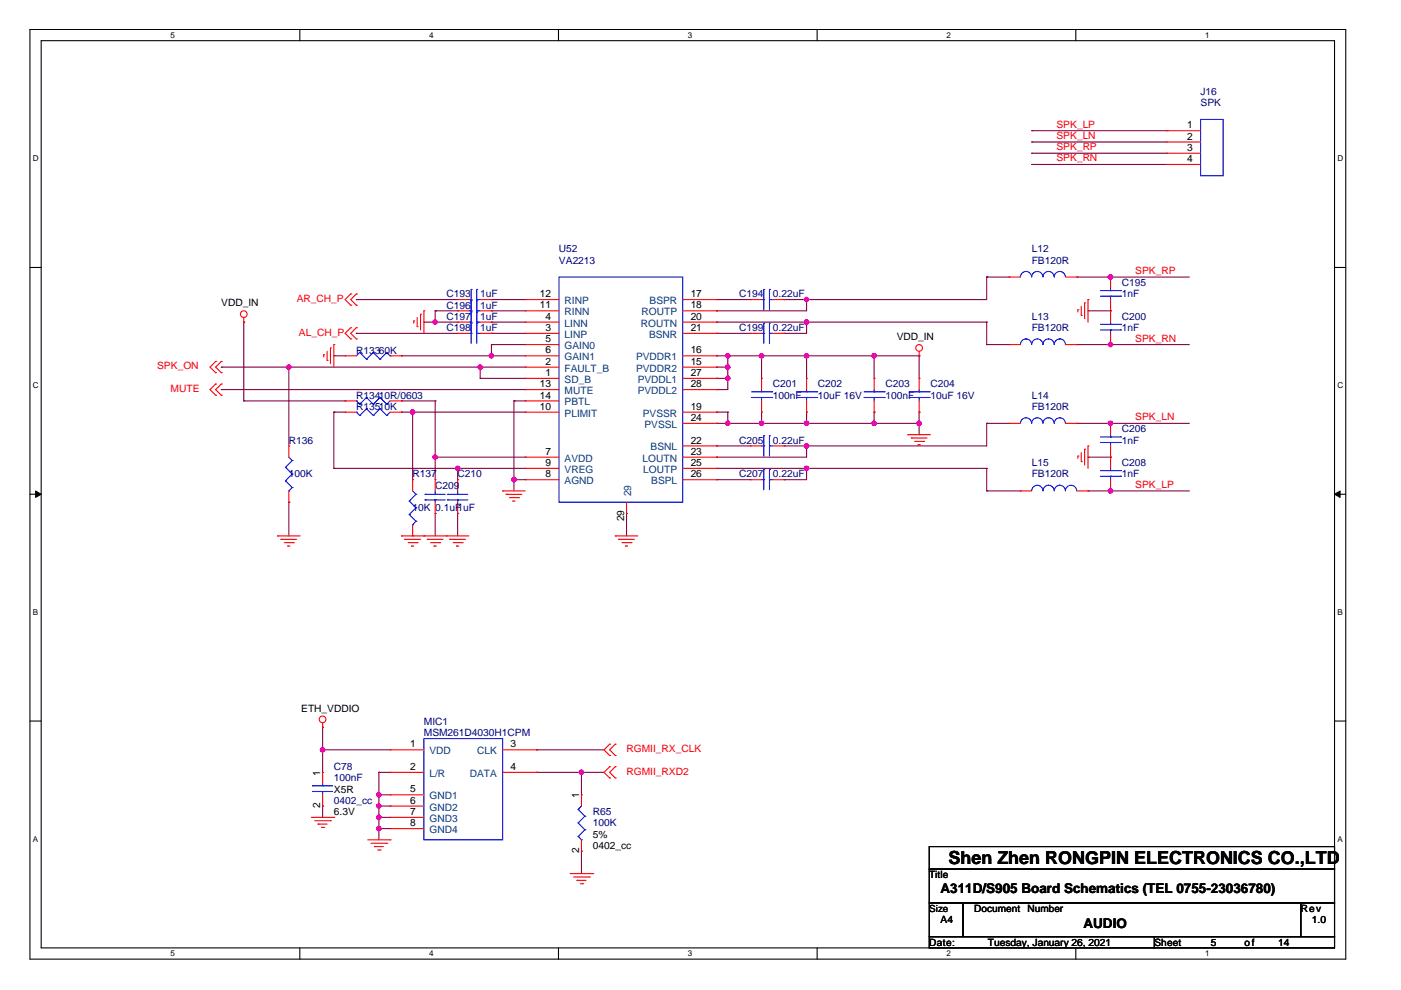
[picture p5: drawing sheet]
<svg xmlns="http://www.w3.org/2000/svg" width="297mm" height="210mm" viewBox="0 0 297 210" stroke-linecap="round" stroke-linejoin="round" font-family="sans-serif">
<path d="M6.3 6.2h279v197.2h-279zM8.7 8.6h274.2v192.4h-274.2z" fill="none" stroke="#000" stroke-width=".23"/>
<g fill="#fff">
<path d="M36.1 6.5h1v1.9h-1z"/>
<path d="M36.1 201.2h1v1.9h-1z"/>
</g>
<path d="M63.6 6.2v2.4M63.6 201v2.4" fill="none" stroke="#000" stroke-width=".23"/>
<g fill="#fff">
<path d="M91 6.5h.9v1.9h-.9z"/>
<path d="M91 201.2h.9v1.9h-.9z"/>
</g>
<path d="M118.4 6.2v2.4M118.4 201v2.4" fill="none" stroke="#000" stroke-width=".23"/>
<g fill="#fff">
<path d="M145.8 6.5h1v1.9h-1z"/>
<path d="M145.8 201.2h1v1.9h-1z"/>
</g>
<path d="M173.2 6.2v2.4M173.2 201v2.4" fill="none" stroke="#000" stroke-width=".23"/>
<g fill="#fff">
<path d="M200.7 6.5h.9v1.9h-.9z"/>
<path d="M200.7 201.2h.9v1.9h-.9z"/>
</g>
<path d="M228.1 6.2v2.4M228.1 201v2.4" fill="none" stroke="#000" stroke-width=".23"/>
<g fill="#fff">
<path d="M255.5 6.5h1v1.9h-1z"/>
<path d="M255.5 201.2h1v1.9h-1z"/>
<path d="M6.9 32.7h1.3v1.9h-1.3z"/>
<path d="M283.5 32.7h1.3v1.9h-1.3z"/>
<path d="M6.9 80.8h1.3v1.9h-1.3z"/>
<path d="M283.5 80.8h1.3v1.9h-1.3z"/>
</g>
<path d="M6.3 56.7h2.4M282.9 56.7h2.4" fill="none" stroke="#000" stroke-width=".23"/>
<g fill="#fff">
<path d="M6.9 128.8h1.2v1.9h-1.2z"/>
<path d="M283.5 128.8h1.2v1.9h-1.2z"/>
</g>
<path d="M6.3 104.8h2.4M282.9 104.8h2.4" fill="none" stroke="#000" stroke-width=".23"/>
<g fill="#000" stroke="#000" stroke-width=".21">
<path d="M7.5 104.1l1.2 .7-1.2 .7z" fill-rule="evenodd"/>
<path d="M282.9 104.8l1.2-.7v1.4z" fill-rule="evenodd"/>
</g>
<g fill="#fff">
<path d="M6.9 176.9h1.2v1.9h-1.2z"/>
<path d="M283.5 176.9h1.2v1.9h-1.2z"/>
</g>
<path d="M6.3 152.9h2.4M282.9 152.9h2.4M197 179.5h85.9v4.8h-85.9zM197 184.3h85.9v7.1h-85.9zM197 191.4h7.2v7.2h-7.2zM197 198.6h47.8v2.4h-47.8zM204.2 191.4h71.6v7.2h-71.6zM244.8 198.6h38.1v2.4h-38.1zM275.8 191.4h7.1v7.2h-7.1z" fill="none" stroke="#000" stroke-width=".23"/>
<g fill="none" stroke="#800040" stroke-width=".23">
<path d="M218.7 34.9h.1M218.7 32.5h.1M218.7 30.1h.1M218.7 27.7h.1M218.7 34.9h28.7M218.7 32.5h28.7M218.7 30.1h28.7M218.7 27.7h28.7M209.2 58.7h.1M209.2 58.7v4.8h-43M209.2 58.7h4.8M228.3 58.7h.1"/>
<path d="M228.3 58.7h23.9M235.5 58.7h.1M46.9 77.8h.1M46.9 77.8h64.5M51.7 68.3h.1M51.7 68.3v16.7M61.2 77.8h.1M61.2 77.8v16.7M70.8 75.4h.1M70.8 75.4h2.4M75.5 63.5h.1M75.5 70.7h.1"/>
<path d="M75.5 70.7h21.5M75.5 63.5h21.5M85.1 75.4h.1M85.1 75.4h26.3M89.9 68.3h.1M89.9 68.3h7.1M92.3 65.9h.1M92.3 68.3h.1M92.3 65.9h4.7M92.3 65.9v2.4M101.8 77.8h.1M101.8 77.8v2.4"/>
<path d="M104.2 68.3h.1M104.2 65.9h.1M104.2 70.7h.1M104.2 63.5h.1M104.2 73.1h.1M104.2 75.4h.1M104.2 68.3h7.2M104.2 65.9h7.2M104.2 70.7h7.2M104.2 63.5h7.2M104.2 73.1h7.2M104.2 73.1v2.3"/>
<path d="M151.9 70.7h.1M151.9 63.5h.1M151.9 65.9h.1M151.9 68.3h.1M151.9 75.4h.1M151.9 77.8h.1M151.9 68.3h57.3M151.9 70.7h7.2M151.9 63.5h7.2M151.9 75.4h43M151.9 77.8h2.4M154.3 75.4h.1"/>
<path d="M154.3 77.8h.1M154.3 75.4v7.2h-2.4M161.5 75.4h.1M161.5 75.4v4.8M166.2 63.5h.1M166.2 70.7h.1M171 63.5h.1M171 68.3h.1M171 75.4h.1M171 63.5v2.4h-19.1M171 68.3v2.4h-4.8M171 75.4v4.8"/>
<path d="M185.3 75.4h.1M185.3 75.4v4.8M194.9 75.4h.1M194.9 75.4v4.8M209.2 73.1h.1M209.2 68.3h.1M209.2 73.1h4.8M209.2 68.3v4.8M228.3 73.1h.1M228.3 73.1h23.9M230.7 65.9h.1M230.7 65.9h4.8"/>
<path d="M235.5 73.1h.1M46.9 82.6h.1M46.9 82.6h64.5M51.7 85h.1M51.7 85h21.5M70.8 87.4h.1M70.8 99.3h.1M70.8 99.3h40.6M70.8 87.4h2.4M70.8 87.4v11.9M85.1 87.4h.1M85.1 85h.1"/>
<path d="M85.1 87.4h26.3M85.1 85h7.2M87.5 87.4h.1M87.5 87.4v14.3M92.3 85h.1M92.3 96.9h.1M92.3 85v16.7M92.3 96.9h19.1M97 99.3h.1M97 99.3v2.4M101.8 80.2h.1M101.8 80.2h9.6"/>
<path d="M109 85h.1M109 85h2.4M109 85v19.1M151.9 94.5h.1M151.9 96.9h.1M151.9 99.3h.1M151.9 89.8h.1M151.9 87.4h.1M151.9 82.6h.1M151.9 80.2h.1M151.9 94.5h7.2M151.9 99.3h57.3"/>
<path d="M151.9 89.8h43M151.9 87.4h2.4M151.9 80.2h2.4M154.3 87.4h.1M154.3 89.8h.1M154.3 80.2h.1M154.3 87.4v2.4M161.5 87.4h.1M161.5 89.8h.1M161.5 87.4v2.4M166.2 94.5h.1M171 94.5h.1"/>
<path d="M171 99.3h.1M171 87.4h.1M171 89.8h.1M171 87.4v2.4M171 94.5v2.4h-19.1M171 99.3v2.4h-4.8M185.3 87.4h.1M185.3 89.8h.1M185.3 87.4v2.4M194.9 87.4h.1M194.9 89.8h.1M194.9 87.4v4.8"/>
<path d="M209.2 89.8h.1M209.2 99.3h.1M209.2 89.8v4.7h-43M209.2 89.8h4.8M209.2 99.3v4.8M228.3 89.8h.1M228.3 89.8h23.9M230.7 96.9h.1M230.7 96.9h4.8M235.5 89.8h.1M61.2 106.5h.1M61.2 106.5v7.1"/>
<path d="M92.3 108.9h.1M92.3 108.9v4.7M97 108.9h.1M97 108.9v4.7M109 101.7h.1M109 101.7h2.4M132.8 108.9h.1M132.8 108.9v4.7M151.9 101.7h.1M151.9 101.7h7.2M166.2 101.7h.1M209.2 104.1h.1"/>
<path d="M209.2 104.1h7.2M230.7 104.1h.1M230.7 104.1h21.5M235.5 104.1h.1M68.4 159h.1M68.4 154.2h.1M68.4 154.2v9.6M68.4 159h14.3M113.7 159h.1M113.7 159h14.4M68.4 170.9h.1M68.4 170.9v2.4"/>
<path d="M80.3 163.8h.1M80.3 168.5h.1M80.3 173.3h.1M80.3 170.9h.1M80.3 175.7h.1M80.3 163.8h2.4M80.3 163.8v14.3M80.3 170.9h2.4M80.3 168.5h2.4M80.3 175.7h2.4M80.3 173.3h2.4M113.7 163.8h.1"/>
<path d="M113.7 163.8h14.4M123.3 163.8h.1M123.3 163.8v4.7M123.3 180.5h.1M123.3 180.5v4.7"/>
</g>
<g fill="#f0f" stroke="#f0f" stroke-width=".23">
<circle cx="92.3" cy="68.3" r=".48"/>
<circle cx="154.3" cy="89.8" r=".47"/>
<circle cx="154.3" cy="77.8" r=".47"/>
<circle cx="154.3" cy="75.4" r=".47"/>
<circle cx="154.3" cy="80.2" r=".47"/>
<circle cx="161.5" cy="75.4" r=".47"/>
<circle cx="185.3" cy="75.4" r=".47"/>
<circle cx="171" cy="75.4" r=".47"/>
<circle cx="185.3" cy="89.8" r=".47"/>
<circle cx="171" cy="89.8" r=".47"/>
<circle cx="161.5" cy="89.8" r=".47"/>
<circle cx="92.3" cy="96.9" r=".47"/>
<circle cx="101.8" cy="77.8" r=".47"/>
<circle cx="61.2" cy="77.8" r=".47"/>
<circle cx="235.4" cy="73" r=".47"/>
<circle cx="171" cy="63.5" r=".47"/>
<circle cx="171" cy="68.3" r=".47"/>
<circle cx="235.4" cy="89.8" r=".47"/>
<circle cx="235.4" cy="104.1" r=".47"/>
<circle cx="171" cy="94.5" r=".47"/>
<circle cx="171" cy="99.3" r=".47"/>
<circle cx="235.4" cy="58.7" r=".47"/>
<circle cx="87.5" cy="87.4" r=".47"/>
<circle cx="104.2" cy="75.4" r=".47"/>
<circle cx="109" cy="101.7" r=".47"/>
<circle cx="97" cy="99.3" r=".47"/>
<circle cx="194.9" cy="89.8" r=".47"/>
<circle cx="68.4" cy="159" r=".47"/>
<circle cx="80.3" cy="168.5" r=".47"/>
<circle cx="80.3" cy="173.3" r=".47"/>
<circle cx="80.3" cy="170.9" r=".47"/>
<circle cx="80.3" cy="175.7" r=".47"/>
<circle cx="123.3" cy="163.7" r=".47"/>
</g>
<g fill="none" stroke="#f00" stroke-width=".23">
<path d="M247.4 27.7h.1M247.4 30.1h.1M247.4 32.5h.1M247.4 34.9h.1M247.4 27.7h7.1M247.4 30.1h7.1M247.4 32.5h7.1M247.4 34.9h7.1M214 58.7h.1M214 58.7h2.4M225.9 58.7h2.4M228.3 58.7h.1"/>
<path d="M235.5 58.7h.1M235.5 58.7v2.4M45.7 76.6h.1M45.7 79h.1M45.7 76.6l-1.2 1.2 1.2 1.2M46.9 76.6h.1M46.9 79h.1M46.9 76.6l-1.2 1.2 1.2 1.2M51.7 68.3h.1M51.7 67.3v1M68.6 75.2h.1M68.6 75.2v.5"/>
<path d="M69.4 76.4h.1M69.4 74.5v1.9M70.1 73.8h.1M70.1 73.8v3.3M70.8 73.1h.1M70.8 73.1v4.7M73.2 75.4h.1M73.2 75.4h2.3M74.4 71.9h.1M74.4 69.5h.1M74.4 64.7h.1M74.4 62.3h.1"/>
<path d="M74.4 69.5l-1.2 1.2 1.2 1.2M74.4 62.3l-1.2 1.2 1.2 1.2M75.5 71.9h.1M75.5 69.5h.1M75.5 64.7h.1M75.5 62.3h.1M75.5 69.5l-1.1 1.2 1.1 1.2M75.5 62.3l-1.1 1.2 1.1 1.2M82.7 75.4h2.4M85.1 75.4h.1M87.7 68.1h.1M87.7 68.1v.4"/>
<path d="M88.4 69.3h.1M88.4 67.3v2M89.2 66.6h.1M89.2 66.6v3.4M89.9 65.9h.1M89.9 65.9v4.8M97 70.7h.1M97 63.5h.1M97 68.3h.1M97 65.9h.1M97 70.7h2.4M97 63.5h2.4"/>
<path d="M97 68.3h2.4M97 65.9h2.4M101.8 70.7h2.4M101.8 63.5h2.4M101.8 68.3h2.4M101.8 65.9h2.4M104.2 70.7h.1M104.2 63.5h.1M104.2 68.3h.1M104.2 65.9h.1M111.4 63.5h.1M111.4 65.9h.1"/>
<path d="M111.4 68.3h.1M111.4 70.7h.1M111.4 73.1h.1M111.4 75.4h.1M111.4 77.8h.1M111.4 75.4h7.1M111.4 70.7h7.1M111.4 63.5h7.1M111.4 68.3h7.1M111.4 65.9h7.1M111.4 73.1h7.1M111.4 77.8h7.1"/>
<path d="M144.8 75.4h7.1M144.8 70.7h7.1M144.8 63.5h7.1M144.8 68.3h7.1M144.8 65.9h7.1M144.8 77.8h7.1M151.9 63.5h.1M151.9 65.9h.1M151.9 68.3h.1M151.9 70.7h.1M151.9 77.8h.1M151.9 75.4h.1"/>
<path d="M159.1 70.7h.1M159.1 63.5h.1M159.1 70.7h2.4M159.1 63.5h2.4M163.9 70.7h2.3M163.9 63.5h2.3M166.2 70.7h.1M166.2 63.5h.1M194.9 75.4h.1M194.9 74.5v.9M214 73.1h.1M214 73.1h2.4"/>
<path d="M225.9 73.1h2.4M228.3 73.1h.1M228.5 65.7h.1M228.5 65.7v.4M229.3 66.9h.1M229.3 64.9v2M230 64.2h.1M230 64.2v3.4M230.7 63.5h.1M230.7 63.5v4.8M235.5 65.9h.1M235.5 73.1h.1"/>
<path d="M235.5 63.5v4.8M235.5 70.7v2.4M45.7 81.4h.1M45.7 83.8h.1M45.7 81.4l-1.2 1.2 1.2 1.2M46.9 81.4h.1M46.9 83.8h.1M46.9 81.4l-1.2 1.2 1.2 1.2M61.2 94.5h.1M61.2 94.5v2.4M73.2 85h.1M73.2 87.4h.1"/>
<path d="M73.2 85h2.3M73.2 87.4h2.3M82.7 85h2.4M82.7 87.4h2.4M85.1 85h.1M85.1 87.4h.1M111.4 80.2h.1M111.4 82.6h.1M111.4 85h.1M111.4 87.4h.1M111.4 96.9h.1M111.4 99.3h.1"/>
<path d="M111.4 85h7.1M111.4 87.4h7.1M111.4 80.2h7.1M111.4 82.6h7.1M111.4 96.9h7.1M111.4 99.3h7.1M144.8 87.4h7.1M144.8 94.5h7.1M144.8 80.2h7.1M144.8 82.6h7.1M144.8 96.9h7.1M144.8 99.3h7.1"/>
<path d="M144.8 89.8h7.1M151.9 80.2h.1M151.9 87.4h.1M151.9 89.8h.1M151.9 94.5h.1M151.9 96.9h.1M151.9 99.3h.1M151.9 82.6h.1M159.1 94.5h.1M159.1 94.5h2.4M161.5 80.2h.1M161.5 87.4h.1"/>
<path d="M161.5 80.2v2.4M161.5 85v2.4M163.9 94.5h2.3M166.2 94.5h.1M171 80.2h.1M171 87.4h.1M171 80.2v2.4M171 85v2.4M185.3 80.2h.1M185.3 87.4h.1M185.3 80.2v2.4M185.3 85v2.4"/>
<path d="M192.5 92.2h.1M192.5 92.2h4.8M193.2 92.9h.1M193.2 92.9h3.4M193.9 93.6h1.9M194.6 94.3h.1M194.6 94.3h.5M194.9 80.2h.1M194.9 87.4h.1M194.9 80.2v2.4M194.9 85v2.4M195.8 93.6h.1"/>
<path d="M214 89.8h.1M214 89.8h2.4M225.9 89.8h2.4M228.3 89.8h.1M228.5 96.7h.1M228.5 96.7v.5M229.3 97.9h.1M229.3 96v1.9M230 95.2h.1M230 95.2v3.4M230.7 94.5h.1M230.7 94.5v4.8"/>
<path d="M235.5 89.8h.1M235.5 96.9h.1M235.5 89.8v2.4M235.5 94.5v4.8M58.8 113.6h.1M58.8 113.6h4.8M59.6 114.4h.1M59.6 114.4h3.3M60.3 115.1h1.9M61 115.8h.1M61 115.8h.5M61.2 106.5h.1"/>
<path d="M61.2 104.1v2.4M62.2 115.1h.1M85.1 113.6h.1M85.1 113.6h14.3M85.8 114.4h.1M85.8 114.4h3.4M86.5 115.1h1.9M87.2 115.8h.1M87.2 115.8h.5M87.5 101.7h.1M87.5 113.6h.1M87.5 101.7v2.4"/>
<path d="M87.5 111.2v2.4M88.4 115.1h.1M89.9 113.6h.1M90.6 114.4h.1M90.6 114.4h3.3M91.3 115.1h1.9M92 115.8h.1M92 115.8h.5M92.3 108.9h.1M92.3 101.7h.1M92.3 101.7v2.4M92.3 106.5v2.4"/>
<path d="M93.2 115.1h.1M94.7 113.6h.1M95.4 114.4h.1M95.4 114.4h3.3M96.1 115.1h1.9M96.8 115.8h.1M96.8 115.8h.5M97 108.9h.1M97 101.7h.1M97 101.7v2.4M97 106.5v2.4M98 115.1h.1"/>
<path d="M106.6 104.1h.1M106.6 104.1h4.8M107.3 104.8h.1M107.3 104.8h3.3M108 105.5h1.9M108.7 106.2h.1M108.7 106.2h.5M109.9 105.5h.1M111.4 101.7h.1M111.4 101.7h7.1M130.4 113.6h.1M130.4 113.6h4.8"/>
<path d="M131.2 114.4h.1M131.2 114.4h3.3M131.9 115.1h1.9M132.6 115.8h.1M132.6 115.8h.5M132.8 108.9h.1M132.8 106.5v2.4M133.8 115.1h.1M144.8 101.7h7.1M151.9 101.7h.1M159.1 101.7h.1M159.1 101.7h2.4"/>
<path d="M163.9 101.7h2.3M166.2 101.7h.1M216.4 104.1h.1M216.4 104.1h2.3M228.3 104.1h2.4M230.7 104.1h.1M235.5 104.1h.1M235.5 101.7v2.4M68.4 154.2h.1M68.4 153.2v1M82.7 159h.1M82.7 159h7.2"/>
<path d="M106.6 159h7.1M113.7 159h.1M129.3 157.8h.1M129.3 157.8l-1.2 1.2 1.2 1.2M130.4 157.8h.1M130.4 157.8l-1.1 1.2 1.1 1.2M66 173.3h4.8M66.7 174h3.4M67.4 174.7h.1M67.4 174.7h2M68.2 175.4h.4M68.4 163.8h.1"/>
<path d="M68.4 170.9h.1M68.4 163.8v2.3M68.4 168.5v2.4M68.6 175.4h.1M70.1 174h.1M70.8 173.3h.1M77.9 178.1h4.8M78.7 178.8h3.3M79.4 179.5h.1M79.4 179.5h1.9M82 178.8h.1M82.7 178.1h.1"/>
<path d="M82.7 168.5h.1M82.7 170.9h.1M82.7 173.3h.1M82.7 175.7h.1M82.7 163.8h.1M82.7 173.3h7.2M82.7 163.8h7.2M82.7 168.5h7.2M82.7 170.9h7.2M82.7 175.7h7.2M106.6 163.8h7.1M113.7 163.8h.1"/>
<path d="M123.3 168.5h.1M123.3 168.5v2.4M123.3 178.1v2.4M129.3 162.6h.1M129.3 164.9h.1M129.3 160.2h.1M129.3 162.6l-1.2 1.2 1.2 1.1M130.4 164.9h.1M130.4 162.6h.1M130.4 160.2h.1M130.4 162.6l-1.1 1.2 1.1 1.1M80.1 180.2h.5"/>
<path d="M80.6 180.2h.1M120.9 185.2h4.8M121.6 185.9h3.4M122.3 186.7h.1M122.3 186.7h1.9M123 187.4h.5M123.3 180.5h.1M123.5 187.4h.1M125 185.9h.1M125.7 185.2h.1"/>
<circle cx="51.7" cy="66.6" r=".71"/>
<circle cx="194.9" cy="73.8" r=".71"/>
<circle cx="68.4" cy="152.5" r=".71"/>
</g>
<g fill="none" stroke="#00f" stroke-width=".23">
<path d="M254.5 25.3h4.8v12h-4.8zM118.5 58.7h26.3v47.8h-26.3zM216.4 58.7a1.17 1.17 0 0 1 1.2-1.1h-.1a1.18 1.18 0 0 1 1.2 1.1M218.7 58.7a1.19 1.19 0 0 1 1.2-1.1 1.19 1.19 0 0 1 1.2 1.1 1.19 1.19 0 0 1 1.2-1.1 1.19 1.19 0 0 1 1.2 1.1 1.2 1.2 0 0 1 1.2-1.1 1.18 1.18 0 0 1 1.2 1.1M76.3 74.7h.1M76.3 74.7l-.8 .7M76.3 74.7l1.4 1.5M77.7 76.2h.1M79.1 74.7h.1M79.1 74.7l-1.4 1.5M79.1 74.7l1.5 1.5M80.6 76.2h.1"/>
<path d="M82 74.7h.1M82 74.7l-1.4 1.5M82 74.7l.7 .7M82.7 75.4h.1M99.4 70.7h.5M99.4 63.5h.5M99.4 68.3h.5M99.4 65.9h.5M99.9 70.7h.1M99.9 68.5h.1M99.9 63.5h.1M99.9 61.4h.1"/>
<path d="M99.9 68.3h.1M99.9 66.1h.1M99.9 65.9h.1M99.9 63.7h.1M99.9 61.4v11.4M101.1 68.5h.1M101.1 70.7h.1M101.1 61.4h.1M101.1 63.5h.1M101.1 66.1h.1M101.1 68.3h.1M101.1 63.7h.1"/>
<path d="M101.1 65.9h.1M101.1 70.7h.7M101.1 61.4v11.4M101.1 63.5h.7M101.1 68.3h.7M101.1 65.9h.7M161.5 70.7h.4M161.5 63.5h.4M161.9 70.7h.1M161.9 68.5h.1M161.9 63.5h.1M161.9 61.4h.1"/>
<path d="M161.9 61.4v4.3M161.9 68.5v4.3M163.1 68.5h.1M163.1 70.7h.1M163.1 61.4h.1M163.1 63.5h.1M163.1 61.4v4.3M163.1 68.5v4.3M163.1 70.7h.8M163.1 63.5h.8M216.4 73a1.18 1.18 0 0 1 1.2-1.1h-.1a1.18 1.18 0 0 1 1.2 1.1M218.7 73a1.19 1.19 0 0 1 1.2-1.1 1.19 1.19 0 0 1 1.2 1.1 1.21 1.21 0 0 1 1.2-1.1 1.18 1.18 0 0 1 1.2 1.1 1.21 1.21 0 0 1 1.2-1.1 1.18 1.18 0 0 1 1.2 1.1"/>
<path d="M233.3 70h4.3M233.3 68.8h4.3M233.3 62.8h4.3M233.3 61.6h4.3M235.5 68.8h.1M235.5 70h.1M235.5 61.6h.1M235.5 62.8h.1M235.5 61.1v.5M235.5 62.8v.7M235.5 68.3v.5M235.5 70v.7"/>
<path d="M237.6 70h.1M237.6 68.8h.1M237.6 62.8h.1M237.6 61.6h.1M60.5 99.1h.1M60.5 99.1l1.4 1.4M61.2 96.9l.7 .7M61.9 97.6h.1M61.9 97.6l-1.4 1.5M75.5 85h.1M75.5 87.4h.1M75.5 85l.8 .7"/>
<path d="M75.5 87.4l.8 .7M76.3 85.7h.1M76.3 88.1h.1M77.7 84.3h.1M77.7 86.7h.1M77.7 84.3l1.4 1.4M77.7 84.3l-1.4 1.4M77.7 86.7l1.4 1.4M77.7 86.7l-1.4 1.4M79.1 85.7h.1M79.1 88.1h.1M80.6 84.3h.1"/>
<path d="M80.6 86.7h.1M80.6 84.3l1.4 1.4M80.6 84.3l-1.5 1.4M80.6 86.7l1.4 1.4M80.6 86.7l-1.5 1.4M82 85.7h.1M82 88.1h.1M82.7 85l-.7 .7M82.7 87.4l-.7 .7M159.3 84.3h4.3M159.3 83.1h4.3M161.5 83.1h.1"/>
<path d="M161.5 84.3h.1M161.5 82.6v.5M161.5 84.3v.7M161.5 94.5h.4M161.9 99.6h.1M161.9 94.5h.1M161.9 92.4h.1M161.9 92.4v4.3M161.9 99.6v4.2M163.1 99.6h.1M163.1 92.4h.1M163.1 94.5h.1"/>
<path d="M163.1 92.4v4.3M163.1 99.6v4.2M163.1 94.5h.8M163.6 84.3h.1M163.6 83.1h.1M168.9 84.3h4.3M168.9 83.1h4.3M171 83.1h.1M171 84.3h.1M171 82.6v.5M171 84.3v.7M173.2 84.3h.1"/>
<path d="M173.2 83.1h.1M183.2 84.3h4.3M183.2 83.1h4.3M185.3 83.1h.1M185.3 84.3h.1M185.3 82.6v.5M185.3 84.3v.7M187.5 84.3h.1M187.5 83.1h.1M192.7 84.3h4.3M192.7 83.1h4.3M194.9 83.1h.1"/>
<path d="M194.9 84.3h.1M194.9 82.6v.5M194.9 84.3v.7M197 84.3h.1M197 83.1h.1M216.4 89.7a1.17 1.17 0 0 1 1.2-1.1h-.1a1.18 1.18 0 0 1 1.2 1.1M218.7 89.7a1.19 1.19 0 0 1 1.2-1.1 1.19 1.19 0 0 1 1.2 1.1 1.19 1.19 0 0 1 1.2-1.1 1.19 1.19 0 0 1 1.2 1.1 1.2 1.2 0 0 1 1.2-1.1 1.18 1.18 0 0 1 1.2 1.1M233.3 93.8h4.3M233.3 92.6h4.3M233.3 99.8h4.3M235.5 92.6h.1M235.5 93.8h.1"/>
<path d="M235.5 99.8h.1M235.5 92.2v.4M235.5 93.8v.7M235.5 99.3v.5M237.6 93.8h.1M237.6 92.6h.1M237.6 99.8h.1M60.5 101.9h.1M60.5 101.9l1.4 1.5M61.2 104.1h.1M61.9 100.5h.1M61.9 103.4h.1"/>
<path d="M61.9 100.5l-1.4 1.4M61.9 103.4l-.7 .7M86.8 106.2h.1M86.8 109.1h.1M86.8 106.2l1.4 1.5M86.8 109.1l1.4 1.4M87.5 111.2h.1M87.5 104.1l.7 .7M88.2 104.8h.1M88.2 107.7h.1M88.2 110.5h.1M88.2 104.8l-1.4 1.4"/>
<path d="M88.2 107.7l-1.4 1.4M88.2 110.5l-.7 .7M90.1 104.8h.1M90.1 106h.1M90.1 104.8h4.3M90.1 106h4.3M92.3 106h.1M92.3 104.8h.1M92.3 104.1v.7M92.3 106v.5M94.9 104.8h.1M94.9 106h.1"/>
<path d="M94.9 104.8h4.3M94.9 106h4.3M97 106h.1M97 104.8h.1M97 104.1v.7M97 106v.5M161.5 101.7h.4M161.9 101.7h.1M163.1 101.7h.1M163.1 101.7h.8M218.7 104.1a1.19 1.19 0 0 1 1.2-1.2 1.19 1.19 0 0 1 1.2 1.2 1.21 1.21 0 0 1 1.2-1.2 1.18 1.18 0 0 1 1.2 1.2 1.21 1.21 0 0 1 1.2-1.2 1.18 1.18 0 0 1 1.2 1.2 1.2 1.2 0 0 1 1.2-1.2 1.2 1.2 0 0 1 1.2 1.2M233.3 101h4.3"/>
<path d="M235.5 101h.1M235.5 101v.7M237.6 101h.1M89.9 156.6h16.7v21.5h-16.7zM66.3 167.8h.1M66.3 166.6h.1M66.3 167.8h4.2M66.3 166.6h4.2M68.4 166.6h.1M68.4 167.8h.1M68.4 166.1v.5M68.4 167.8v.7"/>
<path d="M122.6 171.6h.1M122.6 174.5h.1M122.6 177.4h.1M122.6 171.6l1.4 1.5M122.6 174.5l1.4 1.4M122.6 177.4l.7 .7M123.3 178.1h.1M123.3 170.9l-.7 .7M124 173.1h.1M124 175.9h.1M124 173.1l-1.4 1.4M124 175.9l-1.4 1.5"/>
</g>
<text font-size="3.8" x="201.1" y="183.3">Shen Zhen RONGPIN ELECTRONICS CO.,LTD</text>
<g font-size="2.9">
<text x="199.4" y="189.3">A311D/S905 Board Schematics (TEL 0755-23036780)</text>
<text x="229.7" y="196.7">AUDIO</text>
</g>
<g font-size="2.2">
<text x="251.7" y="27.2">1</text>
<text x="251.7" y="29.6">2</text>
<text x="251.7" y="32">3</text>
<text x="251.7" y="34.4">4</text>
<text x="114.4" y="63">12</text>
<text x="114.4" y="65.4">11</text>
<text x="146.4" y="65.4">18</text>
<text x="146.4" y="63">17</text>
<text x="115.6" y="67.8">4</text>
<text x="115.6" y="70.2">3</text>
<text x="146.4" y="70.2">21</text>
<text x="146.4" y="67.8">20</text>
<text x="115.6" y="72.6">5</text>
<text x="115.6" y="74.9">6</text>
<text x="115.6" y="77.3">2</text>
<text x="146.4" y="77.3">15</text>
<text x="146.4" y="74.9">16</text>
<text x="114.4" y="82.1">13</text>
<text x="115.6" y="79.7">1</text>
<text x="146.4" y="79.7">27</text>
<text x="146.4" y="82.1">28</text>
<text x="114.4" y="84.5">14</text>
<text x="114.4" y="86.9">10</text>
<text x="146.4" y="86.9">19</text>
<text x="146.4" y="89.3">24</text>
<text x="146.4" y="94.1">22</text>
<text x="115.6" y="96.4">7</text>
<text x="115.6" y="98.8">9</text>
<text x="115.6" y="101.2">8</text>
<text x="146.4" y="98.8">25</text>
<text x="146.4" y="96.4">23</text>
<text x="146.4" y="101.2">26</text>
<text x="132.3" y="110.5" transform="rotate(-90 132.3 110.5)">29</text>
<text x="87" y="158.5">1</text>
<text x="108.2" y="158.5">3</text>
<text x="67.9" y="164.5" transform="rotate(-90 67.9 164.5)">1</text>
<text x="87" y="163.3">2</text>
<text x="108.2" y="163.3">4</text>
<text x="67.9" y="171.4" transform="rotate(-90 67.9 171.4)">2</text>
<text x="87" y="168">5</text>
<text x="87" y="170.4">6</text>
<text x="87" y="172.8">7</text>
<text x="122.8" y="169.2" transform="rotate(-90 122.8 169.2)">1</text>
<text x="87" y="175.2">8</text>
<text x="122.8" y="180.9" transform="rotate(-90 122.8 180.9)">2</text>
</g>
<g font-size="2.2" fill="#004080">
<text x="119.7" y="64.5">RINP</text>
<text x="137.7" y="64.5">BSPR</text>
<text x="119.7" y="66.9">RINN</text>
<text x="119.7" y="69.3">LINN</text>
<text x="119.7" y="71.6">LINP</text>
<text x="135.9" y="69.3">ROUTN</text>
<text x="136" y="66.9">ROUTP</text>
<text x="137.6" y="71.6">BSNR</text>
<text x="119.7" y="74">GAIN0</text>
<text x="119.7" y="76.4">GAIN1</text>
<text x="134.8" y="76.4">PVDDR1</text>
<text x="119.7" y="78.8">FAULT_B</text>
<text x="119.7" y="81.2">SD_B</text>
<text x="119.7" y="83.6">MUTE</text>
<text x="134.8" y="78.8">PVDDR2</text>
<text x="135.2" y="81.2">PVDDL1</text>
<text x="135.2" y="83.6">PVDDL2</text>
<text x="119.7" y="86">PBTL</text>
<text x="119.7" y="88.4">PLIMIT</text>
<text x="136.3" y="88.4">PVSSR</text>
<text x="136.6" y="90.7">PVSSL</text>
<text x="138" y="95.5">BSNL</text>
<text x="119.7" y="97.9">AVDD</text>
<text x="119.7" y="100.3">VREG</text>
<text x="136.2" y="97.9">LOUTN</text>
<text x="136.4" y="100.3">LOUTP</text>
<text x="119.7" y="102.7">AGND</text>
<text x="133.8" y="105.3" transform="rotate(-90 133.8 105.3)">29</text>
<text x="138.1" y="102.7">BSPL</text>
<text x="91.1" y="159.9">VDD</text>
<text x="101.2" y="159.9">CLK</text>
<text x="91.1" y="164.7">L/R</text>
<text x="99.6" y="164.7">DATA</text>
<text x="91.1" y="169.5">GND1</text>
<text x="91.1" y="171.9">GND2</text>
<text x="91.1" y="174.3">GND3</text>
<text x="91.1" y="176.7">GND4</text>
</g>
<g font-size="2.1" fill="#000080">
<text x="254.5" y="20.1">J16</text>
<text x="254.5" y="22.5">SPK</text>
<text x="118.5" y="53.5">U52</text>
<text x="218.7" y="53.5">L12</text>
<text x="118.5" y="55.9">VA2213</text>
<text x="218.7" y="55.9">FB120R</text>
<text x="94.7" y="63.1">C193</text>
<text x="94.7" y="65.4">C196</text>
<text x="101.8" y="63.1">1uF</text>
<text x="101.8" y="65.4">1uF</text>
<text x="156.7" y="63.1">C194</text>
<text x="163.9" y="63.1">0.22uF</text>
<text x="237.8" y="60.7">C195</text>
<text x="237.8" y="63.1">1nF</text>
<text x="94.7" y="70.2">C198</text>
<text x="94.7" y="67.8">C197</text>
<text x="101.8" y="70.2">1uF</text>
<text x="101.8" y="67.8">1uF</text>
<text x="156.7" y="70.2">C199</text>
<text x="163.9" y="70.2">0.22uF</text>
<text x="218.7" y="67.8">L13</text>
<text x="218.7" y="70.2">FB120R</text>
<text x="237.8" y="67.8">C200</text>
<text x="237.8" y="70.2">1nF</text>
<text x="75.5" y="75">R13360K</text>
<text x="163.9" y="82.1">C201</text>
<text x="173.4" y="82.1">C202</text>
<text x="187.7" y="82.1">C203</text>
<text x="197.3" y="82.1">C204</text>
<text x="75.5" y="84.5">R13410R/0603</text>
<text x="75.5" y="86.9">R13510K</text>
<text x="163.9" y="84.5">100nF</text>
<text x="173.4" y="84.5">10uF 16V</text>
<text x="187.7" y="84.5">100nF</text>
<text x="197.3" y="84.5">10uF 16V</text>
<text x="218.7" y="84.5">L14</text>
<text x="218.7" y="86.9">FB120R</text>
<text x="61.2" y="94.1">R136</text>
<text x="156.7" y="94.1">C205</text>
<text x="163.9" y="94.1">0.22uF</text>
<text x="237.8" y="91.7">C206</text>
<text x="237.8" y="94.1">1nF</text>
<text x="61.2" y="101.2">100K</text>
<text x="87.5" y="101.2">R137</text>
<text x="97" y="101.2">C210</text>
<text x="156.7" y="101.2">C207</text>
<text x="163.9" y="101.2">0.22uF</text>
<text x="218.7" y="98.8">L15</text>
<text x="218.7" y="101.2">FB120R</text>
<text x="237.8" y="98.8">C208</text>
<text x="237.8" y="101.2">1nF</text>
<text x="92.3" y="103.6">C209</text>
<text x="87.5" y="108.4">10K</text>
<text x="92.3" y="108.4">0.1uF</text>
<text x="97" y="108.4">1uF</text>
<text x="89.9" y="153.7">MIC1</text>
<text x="89.9" y="156.1">MSM261D4030H1CPM</text>
<text x="70.8" y="163.3">C78</text>
<text x="70.8" y="165.7">100nF</text>
<text x="70.8" y="170.4">0402_cc</text>
<text x="125.7" y="172.8">R65</text>
<text x="125.7" y="175.2">100K</text>
</g>
<g font-size="2.1" fill="#f00">
<text x="224" y="29.5">SPK_LN</text>
<text x="224" y="27.1">SPK_LP</text>
<text x="224" y="34.2">SPK_RN</text>
<text x="224" y="31.8">SPK_RP</text>
<text x="240.7" y="58.1">SPK_RP</text>
<text x="62.9" y="64">AR_CH_P</text>
<text x="63.4" y="71.2">AL_CH_P</text>
<text x="240.7" y="72.4">SPK_RN</text>
<text x="33.3" y="78.3">SPK_ON</text>
<text x="36.2" y="83.1">MUTE</text>
<text x="240.7" y="89.1">SPK_LN</text>
<text x="240.7" y="103.4">SPK_LP</text>
<text x="132.8" y="159.5">RGMII_RX_CLK</text>
<text x="132.8" y="164.2">RGMII_RXD2</text>
</g>
<g font-size="2.1">
<text x="46.9" y="65">VDD_IN</text>
<text x="190.1" y="72.1">VDD_IN</text>
<text x="63.9" y="150.9">ETH_VDDIO</text>
<text x="70.8" y="168.1">X5R</text>
<text x="70.8" y="172.8">6.3V</text>
<text x="125.7" y="180">0402_cc</text>
<text x="125.7" y="177.6">5%</text>
<text x="197" y="186.2">Title</text>
<text x="197" y="193.3">Size</text>
<text x="199.4" y="195.7">A4</text>
<text x="206.6" y="193.4">Document</text>
<text x="217.9" y="193.4">Number</text>
<text x="275.8" y="193.4">Rev</text>
<text x="278.2" y="195.7">1.0</text>
<text x="197" y="200.5">Date:</text>
<text x="209.4" y="200.5">Tuesday, January 26, 2021</text>
<text x="244.8" y="200.5">Sheet</text>
<text x="256.7" y="200.5">5</text>
<text x="263.9" y="200.5">of</text>
<text x="271" y="200.5">14</text>
</g>
<g font-size="1.7">
<text x="36.1" y="8">5</text>
<text x="91" y="8">4</text>
<text x="145.8" y="8">3</text>
<text x="200.7" y="8">2</text>
<text x="255.5" y="8">1</text>
<text x="6.9" y="34.2">D</text>
<text x="283.5" y="34.2">D</text>
<text x="6.9" y="82.3">C</text>
<text x="283.5" y="82.3">C</text>
<text x="6.9" y="130.4">B</text>
<text x="283.5" y="130.4">B</text>
<text x="6.9" y="178.5">A</text>
<text x="283.5" y="178.5">A</text>
<text x="36.1" y="202.8">5</text>
<text x="91" y="202.8">4</text>
<text x="145.8" y="202.8">3</text>
<text x="200.7" y="202.8">2</text>
<text x="255.5" y="202.8">1</text>
</g>
</svg>
